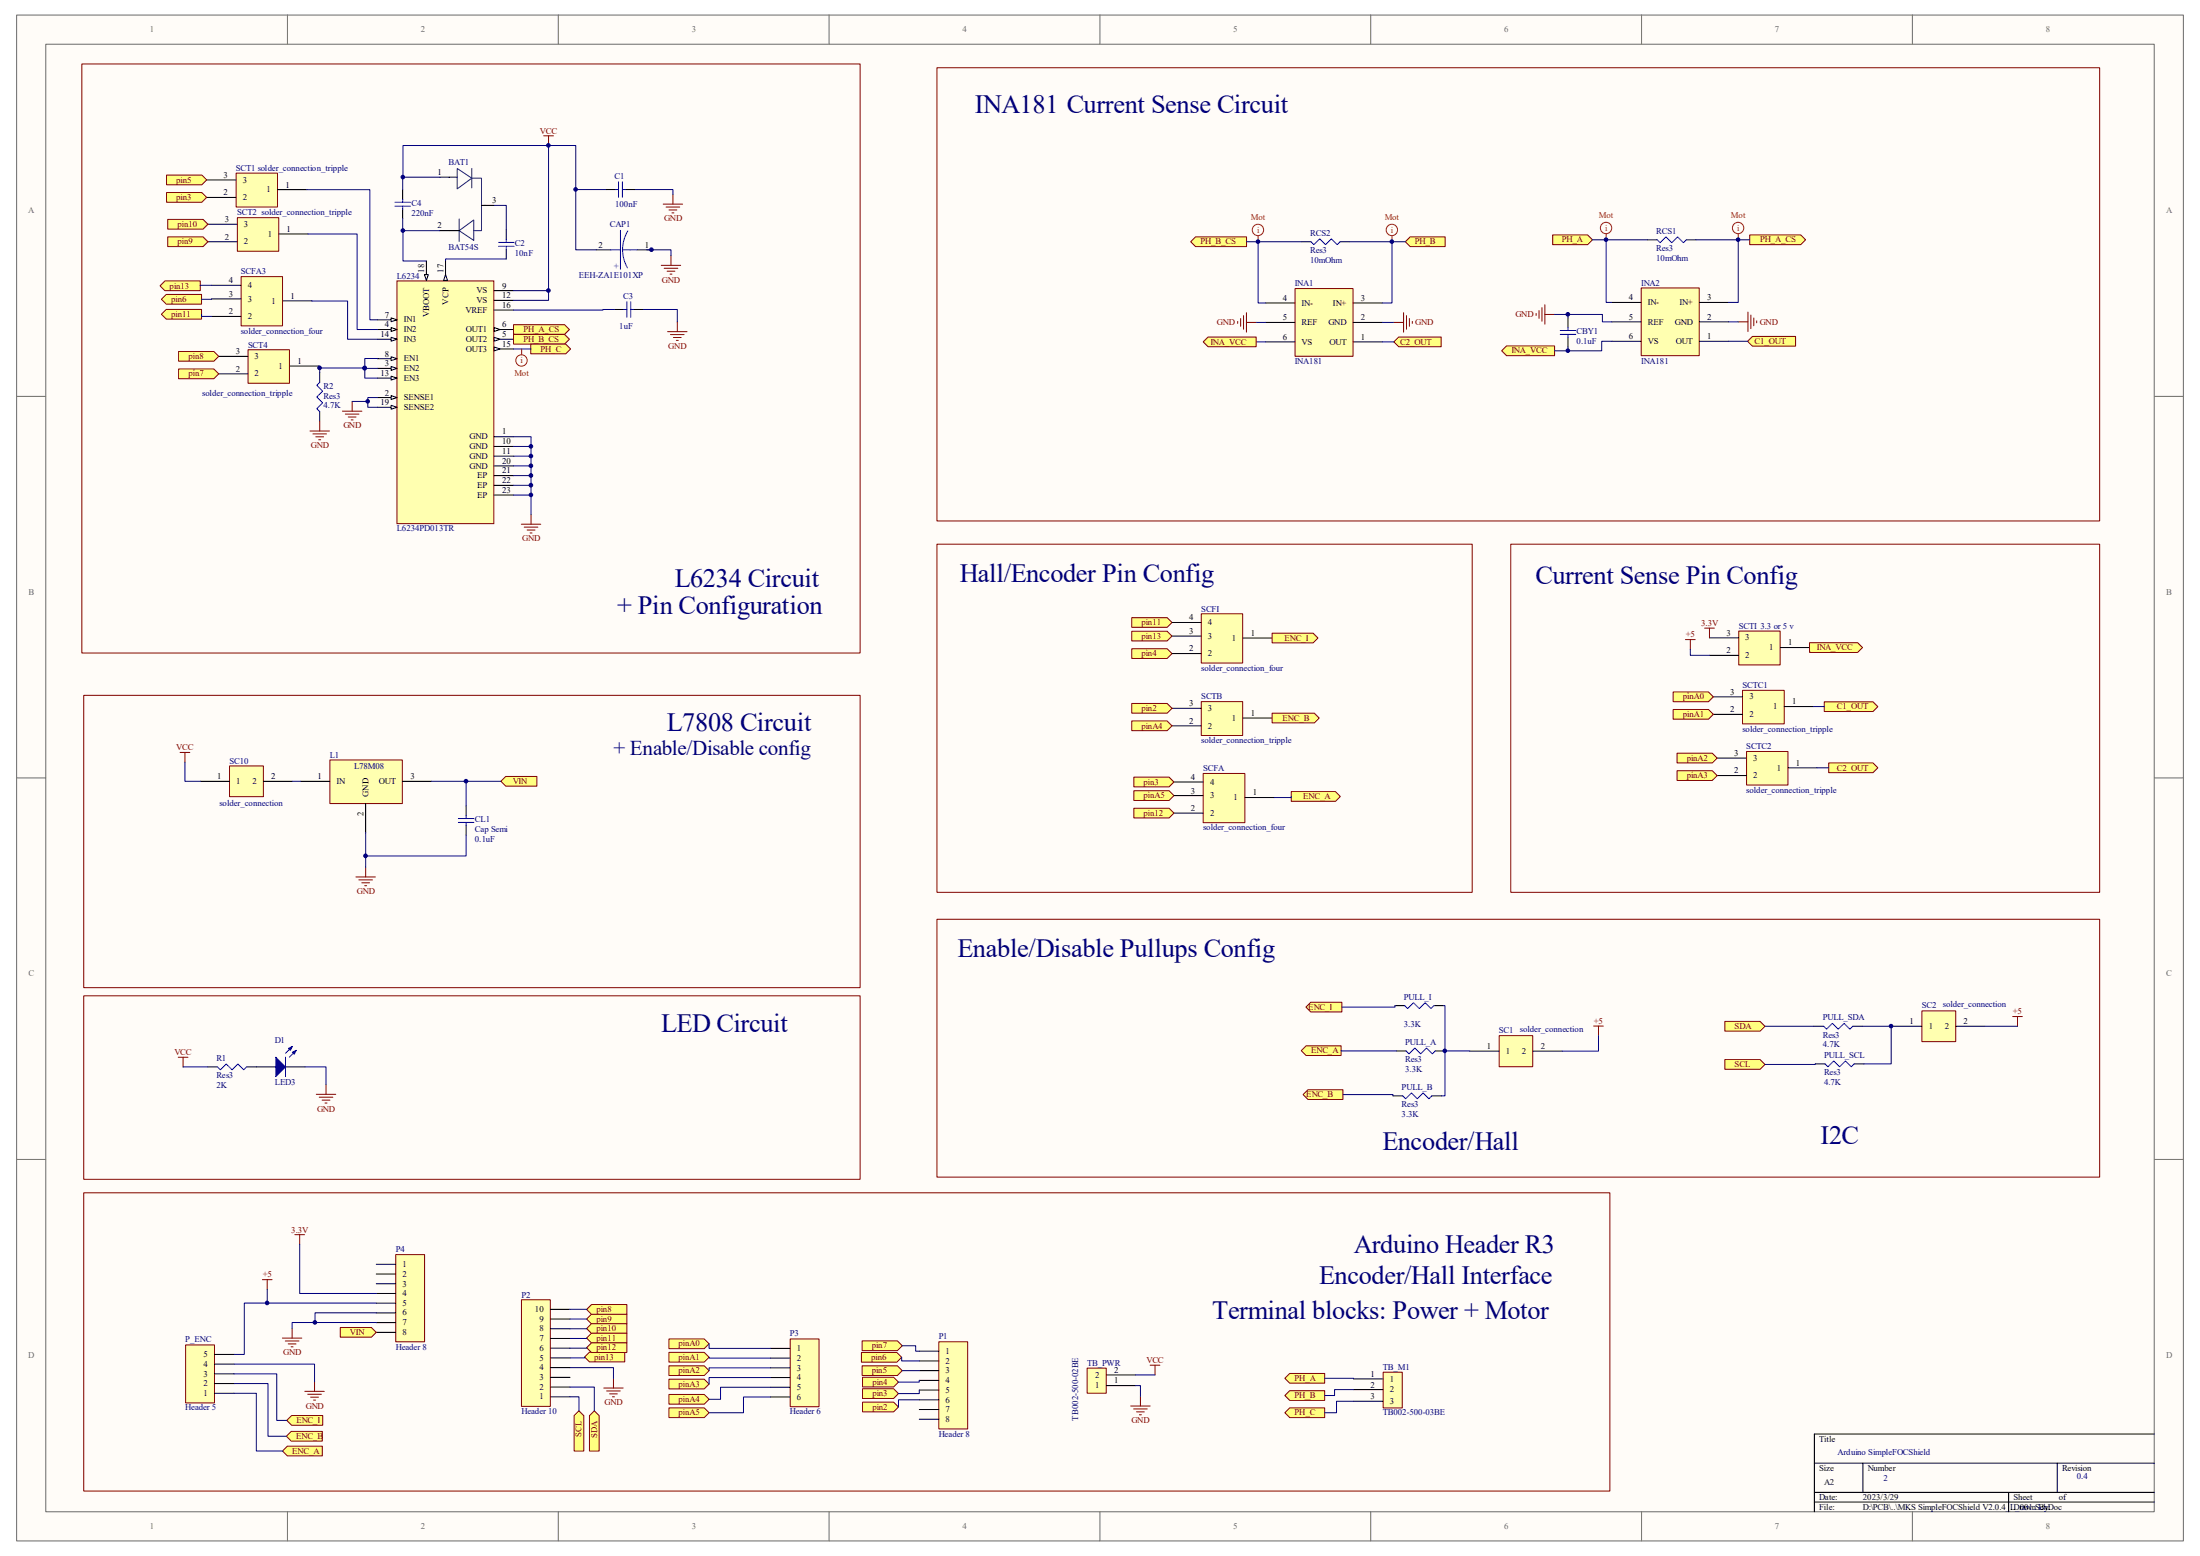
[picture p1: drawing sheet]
<svg xmlns="http://www.w3.org/2000/svg" width="297mm" height="210mm" viewBox="0 0 297 210" stroke-linecap="round" stroke-linejoin="round" font-family="sans-serif">
<path d="M2.3 2.1h292.5v205.9h-292.5z" fill="#fffcf8"/>
<path d="M2.2 2h292.6v206h-292.6z" fill="none" stroke="#696969" stroke-width=".14"/>
<path d="M6.2 6h284.6v198h-284.6z" fill="#fffcf8"/>
<g fill="none" stroke="#696969" stroke-width=".14">
<path d="M6.2 6h284.6v198h-284.6zM38.8 2v3.9M75.4 2v3.9M111.9 2v3.9M148.5 2v3.9M185.1 2v3.9M221.6 2v3.9M258.2 2v3.9M2.2 53.5h4M290.9 53.5h3.9M2.2 105h4M290.9 105h3.9"/>
<path d="M2.2 156.5h4M290.9 156.5h3.9M38.8 204v4M75.4 204v4M111.9 204v4M148.5 204v4M185.1 204v4M221.6 204v4M258.2 204v4"/>
</g>
<path d="M244.9 197.5h46M251.5 197.5v3.9M277.7 197.5v3.9M290.9 193.6h-46v10.4M244.9 201.4h46M244.9 202.7h46M271.2 201.4v2.6" fill="none" stroke="#000" stroke-width=".14"/>
<path d="M126.8 181.1h3.8v11.8h-3.8z" fill="#ffffb0"/>
<path d="M126.7 181.1h3.9v11.8h-3.9z" fill="none" stroke="#800000" stroke-width=".14"/>
<path d="M124.1 182.4h2.6M124.1 183.7h2.6M124.1 185h2.6M124.1 186.3h2.6M124.1 187.6h2.6M124.1 188.9h2.6M124.1 190.2h2.6M124.1 191.6h2.6" fill="none" stroke="#000" stroke-width=".14"/>
<path d="M106.7 180.8h3.9v9.1h-3.9z" fill="#ffffb0"/>
<path d="M46.2 55.5h2.7M46.6 55.9h1.9M47 56.3h1.1M47.4 56.7h.3M47.5 54.2v1.3M70.4 70.8h2.6M70.8 71.1h1.8M71.2 71.5h1M71.6 71.9h.2M71.7 69.4v1.4M106.7 180.7h3.9v9.2h-3.9z" fill="none" stroke="#800000" stroke-width=".14"/>
<g fill="none" stroke="#000" stroke-width=".14">
<path d="M54.4 25.6v1.3M54.4 28.2v1.3M68.3 31v1.3M68.3 33.6v1.4M80.5 33.7h2M81.8 25.6h1.3M84.4 25.6h1.3M86 33.7h2M82.9 41.8h1.3M85.5 41.8h1.4M104 182h2.6M104 183.3h2.6"/>
<path d="M104 184.6h2.6M104 185.9h2.6M104 187.2h2.6M104 188.6h2.6"/>
</g>
<g fill="none" stroke="#00f" stroke-width=".14">
<path d="M53.3 27.8h2.1M53.3 27.3h2.1M54.4 26.9v.4M54.4 27.8v.4M67.3 32.7h2.1M67.3 33.2h2.1M68.3 32.3v.4M68.3 33.2v.4M82.5 33.7h1.3M83.1 25.6h.4M83.5 24.5v2.1M83.8 31.1v5.2"/>
<path d="M84 24.5v2.1M84 25.6h.4M84.2 33.7h1.8M84.8 31.2a4.9 4.9 0 0 0-.1 5M84.2 41.8h.4M84.6 40.7v2.1M85.2 40.7v2.1M85.2 41.8h.3"/>
</g>
<path d="M146.8 184.7h2.6v3.3h-2.6z" fill="#ffffb0"/>
<path d="M146.8 184.7h2.6v3.3h-2.6z" fill="none" stroke="#800000" stroke-width=".14"/>
<path d="M149.4 187h3.9M149.4 185.6h3.9" fill="none" stroke="#000" stroke-width=".14"/>
<path d="M53.6 37.9h13.1v32.8h-13.1z" fill-rule="evenodd" fill="#ffffb0" stroke="#800000" stroke-width=".14"/>
<path d="M51 43.2h2.6" fill="none" stroke="#000" stroke-width=".14"/>
<path d="M52.8 42.9l.8 .3-.8 .2z" fill="#fffcf8" stroke="#000" stroke-width=".14"/>
<path d="M51 44.5h2.6" fill="none" stroke="#000" stroke-width=".14"/>
<path d="M52.8 44.2l.8 .3-.8 .2z" fill="#fffcf8" stroke="#000" stroke-width=".14"/>
<path d="M51 45.8h2.6" fill="none" stroke="#000" stroke-width=".14"/>
<path d="M52.8 45.5l.8 .3-.8 .3z" fill="#fffcf8" stroke="#000" stroke-width=".14"/>
<path d="M51 48.4h2.6" fill="none" stroke="#000" stroke-width=".14"/>
<path d="M52.8 48.1l.8 .3-.8 .3z" fill="#fffcf8" stroke="#000" stroke-width=".14"/>
<path d="M51 49.7h2.6" fill="none" stroke="#000" stroke-width=".14"/>
<path d="M52.8 49.5l.8 .2-.8 .3z" fill="#fffcf8" stroke="#000" stroke-width=".14"/>
<path d="M51 51h2.6" fill="none" stroke="#000" stroke-width=".14"/>
<path d="M52.8 50.8l.8 .2-.8 .3z" fill="#fffcf8" stroke="#000" stroke-width=".14"/>
<path d="M51 53.7h2.6" fill="none" stroke="#000" stroke-width=".14"/>
<path d="M52.8 53.4l.8 .3-.8 .2z" fill="#fffcf8" stroke="#000" stroke-width=".14"/>
<path d="M51 55h2.6" fill="none" stroke="#000" stroke-width=".14"/>
<path d="M52.8 54.7l.8 .3-.8 .2z" fill="#fffcf8" stroke="#000" stroke-width=".14"/>
<path d="M66.7 39.2h2.6M66.7 40.5h2.6M66.7 41.9h2.6M66.7 44.5h2.6" fill="none" stroke="#000" stroke-width=".14"/>
<path d="M66.7 44.2l.8 .3-.8 .2z" fill="#fffcf8" stroke="#000" stroke-width=".14"/>
<path d="M66.7 45.8h2.6" fill="none" stroke="#000" stroke-width=".14"/>
<path d="M66.7 45.5l.8 .3-.8 .3z" fill="#fffcf8" stroke="#000" stroke-width=".14"/>
<path d="M66.7 47.1h2.6" fill="none" stroke="#000" stroke-width=".14"/>
<path d="M66.7 46.8l.8 .3-.8 .3z" fill="#fffcf8" stroke="#000" stroke-width=".14"/>
<path d="M60.2 35.2v2.7" fill="none" stroke="#000" stroke-width=".14"/>
<path d="M60.2 37.1l.2 .8h-.5z" fill="#fffcf8" stroke="#000" stroke-width=".14"/>
<path d="M57.6 35.2v2.7M66.7 58.9h2.6M66.7 60.3h2.6M66.7 61.6h2.6M66.7 62.9h2.6M66.7 64.2h2.6M66.7 65.5h2.6M66.7 66.8h2.6" fill="none" stroke="#000" stroke-width=".14"/>
<path d="M57.3 37.1h.5l-.2 .8z" fill="#fffcf8" stroke="#000" stroke-width=".14"/>
<path d="M25.1 181.6h3.9v7.8h-3.9z" fill="#ffffb0"/>
<g fill="none" stroke="#800000" stroke-width=".14">
<path d="M89.3 35.8h2.6M89.5 27.6h2.7M89.7 36.2h1.8M89.9 27.9h1.9M90.1 36.6h1M90.3 28.3h1.1M90.5 37h.2M90.6 34.5v1.3M90.7 28.7h.3M90.8 26.2v1.4M90.1 44.8h2.6M90.5 45.2h1.9"/>
<path d="M90.9 45.6h1.1M91.3 45.9h.3M91.4 43.5v1.3M42.7 147.7h2.6M43.1 148.1h1.8M43.5 148.5h1M43.9 148.9h.2M44 146.4v1.3M39.4 179.3v1.3M25.1 181.5h3.9v7.9h-3.9zM38.1 180.6h2.6M38.5 181h1.9"/>
<path d="M38.9 181.4h1.1M39.3 181.8h.3M41.2 187.8h2.6M41.5 188.2h1.9M41.9 188.6h1.1M42.3 189h.3M42.5 186.5v1.3M152.7 189.8h2.6M153 190.2h1.9M153.4 190.6h1.1M153.8 191h.3M154 188.5v1.3"/>
<path d="M155.3 184.3h1.3M155.9 184.3v1.3"/>
</g>
<g fill="none" stroke="#000" stroke-width=".14">
<path d="M59.4 23.9h2.3M59.4 31.1h2.6M65 27.7h1.7M34.6 144h2.6M38.5 144h2.7M188.1 147.9h1.3M188.5 141.8h1.3M193.3 147.9h1.3M193.8 141.8h1.3M29 188.1h2.6M29 186.7h2.6M29 185.4h2.6"/>
<path d="M29 184.1h2.6M29 182.8h2.6"/>
</g>
<path d="M61.7 22.7l2 1.4-2 1.4v-2.6M62 31.1l2-1.4v2.7zM62 29.6v3M63.7 24.1h1.3v7h-1M63.7 22.7v2.7" fill="none" stroke="#073763" stroke-width=".14"/>
<g fill="none" stroke="#f00" stroke-width=".14">
<path d="M70.4 47.1v.8"/>
<circle cx="70.4" cy="48.7" r=".77"/>
</g>
<g fill="#00f" stroke="#00f" stroke-width=".14">
<path d="M37.2 142.7l1.3 1.3-1.3 1.3z"/>
<path d="M39.5 142l.5-.2-.3 .5z"/>
<path d="M38.9 141.5l.6-.3-.3 .6z"/>
</g>
<path d="M38.5 142.7v2.6M39.5 141.2l-1 1M40 141.8l-.9 .9M189.4 147.9l.4 .4 .8-.8 .7 .8 .8-.8 .8 .8 .4-.4M189.8 141.8l.4 .4 .8-.7 .8 .7 .8-.7 .8 .7 .4-.4" fill="none" stroke="#00f" stroke-width=".14"/>
<g fill="#ffff80" stroke="#800000" stroke-width=".14">
<path d="M38.7 193.9l.6-.7h4.2v1.3h-4.2z" fill-rule="evenodd"/>
<path d="M175.7 141.8l.6-.6h4.8v1.3h-4.8z" fill-rule="evenodd"/>
<path d="M38.8 195.2h4.7v1.3h-4.7l-.7-.7z" fill-rule="evenodd"/>
<path d="M175.9 147.7l.7-.6h4.7v1.3h-4.7z" fill-rule="evenodd"/>
</g>
<path d="M43.2 50.3v1.3M43.2 55.5v1.4" fill="none" stroke="#000" stroke-width=".14"/>
<path d="M43.2 51.6l-.4 .4 .8 .8-.8 .8 .8 .8-.8 .8 .4 .3" fill="none" stroke="#00f" stroke-width=".14"/>
<path d="M41.8 58.2h2.7M42.2 58.6h1.9M42.6 59h1.1M43 59.4h.3M43.2 56.9v1.3" fill="none" stroke="#800000" stroke-width=".14"/>
<path d="M31.9 23.4h5.6v4.5h-5.6z" fill="#ffffb0"/>
<path d="M31.9 23.4h5.6v4.5h-5.6z" fill="none" stroke="#800000" stroke-width=".14"/>
<path d="M27.9 26.6h3.9M27.9 24.3h3.9M37.5 25.6h3.9" fill="none" stroke="#000" stroke-width=".14"/>
<g fill="#ffff80" stroke="#800000" stroke-width=".14">
<path d="M38.7 191.7l.7-.6h4.2v1.3h-4.2z" fill-rule="evenodd"/>
<path d="M176.3 135.9l.7-.6h4.2v1.3h-4.2z" fill-rule="evenodd"/>
</g>
<path d="M188.3 135.7h1.3M193.6 135.7h1.3" fill="none" stroke="#000" stroke-width=".14"/>
<path d="M189.6 135.7l.4 .4 .8-.8 .8 .8 .8-.8 .8 .8 .4-.4" fill="none" stroke="#00f" stroke-width=".14"/>
<path d="M32.1 29.4h5.5v4.5h-5.5z" fill="#ffffb0"/>
<path d="M32 29.4h5.6v4.5h-5.6z" fill="none" stroke="#800000" stroke-width=".14"/>
<path d="M28.1 32.6h3.9M28.1 30.3h3.9M37.7 31.6h3.9M28 144h1.4M33.3 144h1.3" fill="none" stroke="#000" stroke-width=".14"/>
<path d="M29.4 144l.4 .4 .7-.8 .8 .8 .8-.8 .8 .8 .4-.4" fill="none" stroke="#00f" stroke-width=".14"/>
<g fill="#ffff80" stroke="#800000" stroke-width=".14">
<path d="M79.2 178l.7-.6h4.7v1.3h-4.7z" fill-rule="evenodd"/>
<path d="M79.2 179.3l.7-.6h4.7v1.3h-4.7z" fill-rule="evenodd"/>
<path d="M79.2 180.6l.7-.7h4.7v1.4h-4.7z" fill-rule="evenodd"/>
<path d="M22.6 29.6h4.8l.7 .7-.7 .6h-4.8z" fill-rule="evenodd"/>
<path d="M21.8 42.4l.6-.6h4.8v1.3h-4.8z" fill-rule="evenodd"/>
<path d="M22.5 26h4.7l.7 .6-.7 .7h-4.7z" fill-rule="evenodd"/>
<path d="M22.4 39.7h4.8v1.4h-4.8l-.6-.7z" fill-rule="evenodd"/>
<path d="M116.4 184.3h4.8l.6 .7-.6 .7h-4.8z" fill-rule="evenodd"/>
<path d="M116.3 182.5h4.8l.6 .7-.6 .7h-4.8z" fill-rule="evenodd"/>
</g>
<path d="M33.5 47.2h5.6v4.5h-5.6z" fill="#ffffb0"/>
<path d="M33.5 47.2h5.6v4.5h-5.6z" fill="none" stroke="#800000" stroke-width=".14"/>
<path d="M29.5 50.5h4M29.5 48.1h4M39.1 49.4h3.9" fill="none" stroke="#000" stroke-width=".14"/>
<g fill="#ffff80" stroke="#800000" stroke-width=".14">
<path d="M24.1 49.8h4.8l.6 .7-.6 .6h-4.8z" fill-rule="evenodd"/>
<path d="M116.4 181h4.8l.6 .6-.6 .7h-4.8z" fill-rule="evenodd"/>
</g>
<path d="M215.1 138.5h1.4M215.8 138.5v1.3M35.4 172.7h1.3M36.1 172.7v1.3M81.5 187.3h2.6M81.9 187.7h1.8M82.3 188.1h1M82.7 188.5h.2M82.8 186v1.3" fill="none" stroke="#800000" stroke-width=".14"/>
<path d="M162.2 94.7h5.6v4.6h-5.6z" fill="#ffffb0"/>
<path d="M162.2 94.7h5.6v4.6h-5.6z" fill="none" stroke="#800000" stroke-width=".14"/>
<path d="M158.2 98h4M158.2 95.6h4M167.8 96.9h3.9" fill="none" stroke="#000" stroke-width=".14"/>
<g fill="#ffff80" stroke="#800000" stroke-width=".14">
<path d="M116.4 187.4h4.2l.7 .7-.7 .7h-4.2z" fill-rule="evenodd"/>
<path d="M116.4 189.2h4.2l.7 .7-.7 .7h-4.2z" fill-rule="evenodd"/>
<path d="M116.4 185.9h4.2l.7 .6-.7 .7h-4.2z" fill-rule="evenodd"/>
<path d="M90.3 180.7h4.8l.6 .7-.6 .6h-4.8z" fill-rule="evenodd"/>
<path d="M90.3 182.5h4.8l.6 .7-.6 .6h-4.8z" fill-rule="evenodd"/>
<path d="M90.3 184.3h4.8l.6 .7-.6 .7h-4.8z" fill-rule="evenodd"/>
<path d="M90.3 186.2h4.8l.6 .6-.6 .7h-4.8z" fill-rule="evenodd"/>
<path d="M174.3 106.8h6l.6 .7-.6 .7h-6z" fill-rule="evenodd"/>
</g>
<path d="M162.5 104.4h5.6v6.6h-5.6z" fill="#ffffb0"/>
<path d="M73.4 18.3h1.3M74.1 18.3v1.3M162.4 104.4h5.7v6.6h-5.7zM24.1 142.7h1.3M24.7 142.7v1.3" fill="none" stroke="#800000" stroke-width=".14"/>
<path d="M158.5 109.7h3.9M158.5 107.4h3.9M158.5 105.5h3.9M168.1 107.6h3.9" fill="none" stroke="#000" stroke-width=".14"/>
<path d="M32.6 37.4h5.5v6.6h-5.5z" fill="#ffffb0"/>
<path d="M32.6 37.3h5.5v6.7h-5.5z" fill="none" stroke="#800000" stroke-width=".14"/>
<path d="M28.6 38.5h3.9M28.6 42.7h3.9M28.6 40.3h3.9M38.2 40.6h3.9" fill="none" stroke="#000" stroke-width=".14"/>
<g fill="#ffff80" stroke="#800000" stroke-width=".14">
<path d="M21.6 38.6l.7-.7h4.7v1.3h-4.7z" fill-rule="evenodd"/>
<path d="M78.9 183.2l.7-.7h4.7v1.3h-4.7z" fill-rule="evenodd"/>
</g>
<path d="M70.4 175.5h3.9v14.3h-3.9z" fill="#ffffb0"/>
<path d="M271.7 137.2h1.3M272.4 137.2v1.3M70.4 175.4h3.9v14.4h-3.9z" fill="none" stroke="#800000" stroke-width=".14"/>
<g fill="none" stroke="#000" stroke-width=".14">
<path d="M244.9 138.5h1.3M250.1 138.5h1.3M245.1 143.6h1.3M250.3 143.6h1.3M74.3 179.3h2.7M74.3 178h2.7M74.3 176.7h2.7M74.3 188.5h2.7M74.3 187.2h2.7M74.3 185.9h2.7M74.3 184.6h2.7M74.3 183.3h2.7"/>
<path d="M74.3 182h2.7M74.3 180.7h2.7"/>
</g>
<path d="M246.2 138.5l.4 .4 .8-.8 .8 .8 .8-.8 .7 .8 .4-.4M246.4 143.6l.4 .4 .8-.8 .8 .8 .7-.8 .8 .8 .4-.4" fill="none" stroke="#00f" stroke-width=".14"/>
<g fill="#ffff80" stroke="#800000" stroke-width=".14">
<path d="M79.6 191.1l.6-.7 .7 .7v4.7h-1.3z" fill-rule="evenodd"/>
<path d="M77.5 191.1l.7-.7 .6 .7v4.7h-1.3z" fill-rule="evenodd"/>
<path d="M232.9 137.9h4.7l.7 .6-.7 .7h-4.7z" fill-rule="evenodd"/>
<path d="M232.9 143h4.7l.7 .7-.7 .6h-4.7z" fill-rule="evenodd"/>
</g>
<path d="M53.5 169.4h3.8v11.7h-3.8z" fill="#ffffb0"/>
<path d="M53.4 169.3h3.9v11.8h-3.9z" fill="none" stroke="#800000" stroke-width=".14"/>
<path d="M50.8 170.6h2.6M50.8 172h2.6M50.8 173.3h2.6M50.8 174.6h2.6M50.8 175.9h2.6M50.8 177.2h2.6M50.8 178.5h2.6M50.8 179.8h2.6" fill="none" stroke="#000" stroke-width=".14"/>
<path d="M186.8 185.3h2.5v4.7h-2.5z" fill="#ffffb0"/>
<path d="M186.7 185.2h2.6v4.8h-2.6z" fill="none" stroke="#800000" stroke-width=".14"/>
<path d="M182.8 186.1h3.9M182.8 187.6h3.9M182.8 189.1h3.9" fill="none" stroke="#000" stroke-width=".14"/>
<g fill="#ffff80" stroke="#800000" stroke-width=".14">
<path d="M173.5 186l.6-.6h4.7v1.3h-4.7z" fill-rule="evenodd"/>
<path d="M174.1 187.7h4.7v1.3h-4.7l-.6-.6z" fill-rule="evenodd"/>
<path d="M173.5 190.7l.6-.7h4.7v1.3h-4.7z" fill-rule="evenodd"/>
</g>
<path d="M235.3 93.2h5.6v4.5h-5.6z" fill="#ffffb0"/>
<path d="M235.2 93.2h5.7v4.5h-5.7z" fill="none" stroke="#800000" stroke-width=".14"/>
<path d="M231.3 96.4h3.9M231.3 94.1h3.9M240.9 95.4h3.9" fill="none" stroke="#000" stroke-width=".14"/>
<path d="M235.8 101.5h5.6v4.5h-5.6z" fill="#ffffb0"/>
<path d="M235.8 101.4h5.6v4.6h-5.6z" fill="none" stroke="#800000" stroke-width=".14"/>
<path d="M231.8 104.7h4M231.8 102.3h4M241.4 103.6h3.9" fill="none" stroke="#000" stroke-width=".14"/>
<g fill="#ffff80" stroke="#800000" stroke-width=".14">
<path d="M225.9 93.4h4.8l.6 .7-.6 .6h-4.8z" fill-rule="evenodd"/>
<path d="M225.9 95.8h4.8l.6 .6-.6 .7h-4.8z" fill-rule="evenodd"/>
<path d="M246.3 94.7h6.6l.6 .7-.6 .6h-6.6z" fill-rule="evenodd"/>
<path d="M226.4 101.7h4.8l.6 .6-.6 .7h-4.8z" fill-rule="evenodd"/>
<path d="M226.4 104h4.8l.6 .7-.6 .6h-4.8z" fill-rule="evenodd"/>
<path d="M246.9 103h6l.6 .6-.6 .7h-6z" fill-rule="evenodd"/>
</g>
<path d="M162.2 82.9h5.6v6.6h-5.6z" fill="#ffffb0"/>
<path d="M162.2 82.8h5.6v6.7h-5.6z" fill="none" stroke="#800000" stroke-width=".14"/>
<path d="M158.2 88.2h4M158.2 85.9h4M158.2 84h4M167.8 86.1h3.9" fill="none" stroke="#000" stroke-width=".14"/>
<g fill="#ffff80" stroke="#800000" stroke-width=".14">
<path d="M90.3 188.2h4.8l.6 .7-.6 .6h-4.8z" fill-rule="evenodd"/>
<path d="M90.3 190h4.8l.6 .7-.6 .6h-4.8z" fill-rule="evenodd"/>
<path d="M79.2 181.9l.7-.7h4.7v1.4h-4.7z" fill-rule="evenodd"/>
<path d="M153.1 104.9h4.7l.7 .6-.7 .7h-4.7z" fill-rule="evenodd"/>
<path d="M171.7 85.5h5.6l.6 .6-.6 .7h-5.6z" fill-rule="evenodd"/>
<path d="M171.7 96.3h5.7l.7 .6-.7 .7h-5.7z" fill-rule="evenodd"/>
</g>
<path d="M39.8 166.6h1.3M40.5 166.6v1.4" fill="none" stroke="#800000" stroke-width=".14"/>
<g fill="#ffff80" stroke="#800000" stroke-width=".14">
<path d="M69.3 43.8h6.9l.7 .7-.7 .6h-6.9z" fill-rule="evenodd"/>
<path d="M69.3 45.1h6.9l.7 .7-.7 .6h-6.9z" fill-rule="evenodd"/>
<path d="M79.2 176.7l.7-.6h4.7v1.3h-4.7z" fill-rule="evenodd"/>
<path d="M24.1 47.4h4.8l.6 .7-.6 .7h-4.8z" fill-rule="evenodd"/>
<path d="M71.7 46.4h4.7l.6 .7-.6 .7h-4.7z" fill-rule="evenodd"/>
<path d="M22.6 32h4.8l.7 .6-.7 .7h-4.8z" fill-rule="evenodd"/>
<path d="M22.5 23.6h4.7l.7 .7-.7 .6h-4.7z" fill-rule="evenodd"/>
<path d="M152.8 94.9h4.8l.6 .7-.6 .7h-4.8z" fill-rule="evenodd"/>
<path d="M152.8 97.3h4.8l.6 .7-.6 .6h-4.8z" fill-rule="evenodd"/>
<path d="M152.8 87.6h4.8l.6 .6-.6 .7h-4.8z" fill-rule="evenodd"/>
<path d="M153.1 109.1h4.7l.7 .6-.7 .7h-4.7z" fill-rule="evenodd"/>
<path d="M153.1 106.7h4.7l.7 .7-.7 .6h-4.7z" fill-rule="evenodd"/>
<path d="M152.8 85.2h4.8l.6 .7-.6 .6h-4.8z" fill-rule="evenodd"/>
<path d="M152.8 83.4h4.8l.6 .6-.6 .7h-4.8z" fill-rule="evenodd"/>
</g>
<path d="M44.6 102.6h9.7v5.9h-9.7z" fill="#ffffb0"/>
<path d="M24.3 101.6h1.3M25 101.6v1.3M44.5 102.6h9.8v5.9h-9.8zM48.1 118.4h2.6M48.4 118.8h1.9M48.8 119.2h1.1M49.2 119.5h.3M49.4 117.1v1.3" fill="none" stroke="#800000" stroke-width=".14"/>
<path d="M40.6 105.5h3.9M49.4 108.5v3.9M54.4 105.5h3.9" fill="none" stroke="#000" stroke-width=".14"/>
<path d="M31 103.4h4.6v4.1h-4.6z" fill="#ffffb0"/>
<path d="M31 103.4h4.6v4.1h-4.6z" fill="none" stroke="#800000" stroke-width=".14"/>
<path d="M27 105.5h4M35.6 105.5h3.9" fill="none" stroke="#000" stroke-width=".14"/>
<path d="M234.8 85.2h5.5v4.5h-5.5z" fill="#ffffb0"/>
<path d="M227.5 86.3h1.4M228.2 86.3v1.3M230.1 84.8h1.3M230.8 84.8v1.3M234.7 85.2h5.6v4.5h-5.6z" fill="none" stroke="#800000" stroke-width=".14"/>
<path d="M230.8 88.5h3.9M230.8 86.1h3.9M240.4 87.4h3.9" fill="none" stroke="#000" stroke-width=".14"/>
<g fill="#ffff80" stroke="#800000" stroke-width=".14">
<path d="M244.3 86.7h6.5l.6 .7-.6 .7h-6.5z" fill-rule="evenodd"/>
<path d="M45.9 179.2h4.2l.7 .6-.7 .7h-4.2z" fill-rule="evenodd"/>
</g>
<path d="M62.9 108.8v1.3M62.9 111.4v1.3" fill="none" stroke="#000" stroke-width=".14"/>
<path d="M61.9 111h2.1M61.9 110.5h2.1M62.9 110.1v.4M62.9 111v.4" fill="none" stroke="#00f" stroke-width=".14"/>
<path d="M68.3 104.8h4.2v1.3h-4.2l-.7-.6z" fill-rule="evenodd" fill="#ffff80" stroke="#800000" stroke-width=".14"/>
<path d="M202.4 139.8h4.5v4.2h-4.5z" fill="#ffffb0"/>
<path d="M202.4 139.8h4.5v4.2h-4.5z" fill="none" stroke="#800000" stroke-width=".14"/>
<path d="M198.4 141.9h4M207 141.9h3.9" fill="none" stroke="#000" stroke-width=".14"/>
<path d="M259.5 136.5h4.5v4.1h-4.5z" fill="#ffffb0"/>
<path d="M11 8.6h105.1v79.5h-105.1zM126.5 9.1h157v61.2h-157zM126.5 73.4h72.3v47h-72.3zM204 73.4h79.5v47h-79.5zM11.3 93.9h104.8v39.4h-104.8zM11.3 134.4h104.8v24.8h-104.8zM126.5 124.1h157v34.8h-157zM259.5 136.4h4.5v4.2h-4.5zM11.3 161h206v40.3h-206z" fill="none" stroke="#800000" stroke-width=".14"/>
<path d="M255.5 138.5h4M264 138.5h4" fill="none" stroke="#000" stroke-width=".14"/>
<g fill="none" stroke="#000080" stroke-width=".14">
<path d="M74.1 19.6h-19.7v6M28.6 38.5l-1.6 .1M41.4 25.6h8.5v17.6h1.1M41.6 31.6h6.6v12.9h2.8M54.4 29.5v5.7h3.2M54.4 31.1h5M54.4 23.9h5M66.7 27.7h1.6v3.3M68.3 35h-8.1v.2M74.1 39.2v1.3h-4.8M77.7 25.6h4.1M80.5 33.7h-2.8v-14.1h-3.6v19.6h-4.8"/>
<path d="M85.7 25.6h5.1v.6M87.3 33.7h3.3v.8M27.2 42.4v.3h1.4M28.6 40.3l-1.4 .1M42.1 40.6h4.8v5.2h4.1M43 49.4h.2v.9M43.2 49.7h6M47.5 54.2h2.2M49.2 49.7v1.3h1.8M51 48.4h-1.8v1.3h1.8M51 53.7h-1.3v1.3h1.3M69.3 58.9h2.4v1.4h-2.4"/>
<path d="M69.3 47.1h2.4M82.9 41.8h-1.5v.1h-12.1M86.9 41.8h4.5v1.7M69.3 66.8h2.4M71.7 64.2v1.3h-2.4M71.7 62.9v1.3h-2.4M71.7 61.6v1.3h-2.4M71.7 60.3v1.3h-2.4M71.7 65.5v3.9M228.2 87.6v.9h2.6M244.8 95.4h1.5M25 102.9v2.6h2"/>
<path d="M39.5 105.5h1.1M49.4 112.4v3.1M58.3 105.5h9.3M62.9 112.7v2.8h-13.5v1.6M62.9 105.5v3.3M174.3 107.5v.1h-2.3M245.3 103.6h1.6M188.3 135.7v.2h-7.1M194.9 135.7h.2v6.1M215.8 139.8v2.1h-4.9M238.3 138.5h6.6M251.4 138.5h3.9"/>
<path d="M255.5 138.5h-.2v5.1h-3.7M268 138.5h4.4M28 144h-3.3M41.2 144h2.8v2.4M181.1 141.8h7.4M181.3 147.7h6.8v.2M195.1 141.8v6.1h-.5M195.1 141.8l3.3 .1M245.1 143.6v.1h-6.8M36.1 174v1.9h14.7M36.1 175.9h-3.1v6.9h-1.4M40.5 168v6.6h10.3"/>
<path d="M50.8 177.2h-8.3v1.3M50.8 178.5h-11.4v.8M77 178h2.2M77 176.7h2.2M79.2 179.3h-2.2M31.6 184.1h10.9v2.4M31.6 188.1h3v7.7h3.5M31.6 186.7h4.6v7.2h2.5M31.6 185.4h5.8v6.3h1.3M77 184.6h5.8v1.4M77 187.2h3.2v3.2M77 188.5h1.2v1.9"/>
<path d="M78.9 183.2v.1h-1.9M79.2 180.6l-2.2 .1M79.2 181.9l-2.2 .1M95.7 181.4v.6h8.3M95.7 183.2v.1h8.3M104 184.6h-8.3v.4M104 185.9h-8.3v.9M104 187.2h-6.7v1.7h-1.6M104 188.6h-3.6v2.1h-4.7M121.7 183.2v.5h2.4M121.8 185h2.3M121.8 181.6h1.8v.8h.5"/>
<path d="M124.1 187.6v.5h-2.8M124.1 186.3v.2h-2.8M124.1 188.9h-2.8v1M153.3 187h.7v1.5M153.3 185.6h2.6M178.8 186h4v.1M182.8 187.6h-2.6v.8h-1.4M182.8 189.1h-2.4v1.6h-1.6"/>
</g>
<path d="M174.9 39h7.8v9.1h-7.8z" fill="#ffffb0"/>
<path d="M174.8 38.9h7.9v9.2h-7.9z" fill="none" stroke="#800000" stroke-width=".14"/>
<path d="M170.9 46.1h3.9M170.9 43.5h3.9M170.9 40.9h3.9M182.7 46.1h3.9M182.7 43.5h3.9M182.7 40.9h3.9" fill="none" stroke="#000" stroke-width=".14"/>
<path d="M221.6 38.9h7.8v9.1h-7.8z" fill="#ffffb0"/>
<path d="M221.6 38.9h7.8v9.1h-7.8z" fill="none" stroke="#800000" stroke-width=".14"/>
<path d="M222.4 32.4h1.3M227.7 32.4h1.3M217.6 46.1h4M217.6 43.4h4M217.6 40.8h4M229.4 46.1h4M229.4 43.4h4M229.4 40.8h4" fill="none" stroke="#000" stroke-width=".14"/>
<path d="M223.7 32.4l.4 .4 .8-.8 .8 .8 .8-.8 .8 .8 .4-.4" fill="none" stroke="#00f" stroke-width=".14"/>
<path d="M222.4 32.4h-5.6v8.4h.8M229 32.4h5.7v8.4h-1.3" fill="none" stroke="#000080" stroke-width=".14"/>
<path d="M209.6 31.7h4.7l.7 .7-.7 .6h-4.7z" fill-rule="evenodd" fill="#ffff80" stroke="#800000" stroke-width=".14"/>
<path d="M215 32.4h1.8" fill="none" stroke="#000080" stroke-width=".14"/>
<g fill="none" stroke="#f00" stroke-width=".14">
<path d="M216.8 31.6v.8M234.7 31.6v.8"/>
<circle cx="216.8" cy="30.8" r=".77"/>
<circle cx="234.7" cy="30.8" r=".77"/>
</g>
<path d="M236.2 31.7h6.9l.7 .7-.7 .6h-6.9z" fill-rule="evenodd" fill="#ffff80" stroke="#800000" stroke-width=".14"/>
<path d="M234.7 32.4h1.5" fill="none" stroke="#000080" stroke-width=".14"/>
<path d="M236.6 45.4h5.8v1.3h-5.8l-.7-.6z" fill-rule="evenodd" fill="#ffff80" stroke="#800000" stroke-width=".14"/>
<path d="M233.4 46.1h2.5" fill="none" stroke="#000080" stroke-width=".14"/>
<path d="M207.4 42.3v.3M207.8 41.9v1.1M208.2 41.5v1.9M208.6 41.1v2.7M208.6 42.4h1.3M234.7 43.4h1.3M236 42.1v2.7M236.4 42.5v1.9M236.8 42.9v1.1M237.2 43.3v.3" fill="none" stroke="#800000" stroke-width=".14"/>
<path d="M203.4 46.7h6.5v1.3h-6.5l-.7-.7z" fill-rule="evenodd" fill="#ffff80" stroke="#800000" stroke-width=".14"/>
<path d="M175.7 32.6h-5.9v8.3h1.1M182.2 32.6h5.7v8.3h-1.3M233.4 43.4h1.3" fill="none" stroke="#000080" stroke-width=".14"/>
<path d="M175.7 32.6h1.3M180.9 32.6h1.3" fill="none" stroke="#000" stroke-width=".14"/>
<path d="M177 32.6l.4 .4 .8-.8 .8 .8 .7-.8 .8 .8 .4-.4" fill="none" stroke="#00f" stroke-width=".14"/>
<g fill="none" stroke="#f00" stroke-width=".14">
<path d="M169.8 31.8v.8M187.9 31.8v.8"/>
<circle cx="169.8" cy="31" r=".77"/>
<circle cx="187.9" cy="31" r=".77"/>
</g>
<path d="M188.2 46.1l.6-.6h5.8v1.3h-5.8z" fill-rule="evenodd" fill="#ffff80" stroke="#800000" stroke-width=".14"/>
<path d="M169.6 43.5h1.3M169.6 46.1h1.3M186.6 43.5h1.6M186.6 46.1h1.6" fill="none" stroke="#000080" stroke-width=".14"/>
<path d="M167.1 43.4v.3M167.5 43v1M167.9 42.6v1.8M168.3 43.5h1.3M168.3 42.2v2.6M188.2 43.5h1.3M189.5 42.2v2.6M189.9 42.6v1.8M190.3 43v1M190.7 43.4v.3" fill="none" stroke="#800000" stroke-width=".14"/>
<g fill="#ffff80" stroke="#800000" stroke-width=".14">
<path d="M163.1 45.5h6.5v1.3h-6.5l-.7-.7z" fill-rule="evenodd"/>
<path d="M190.4 32h4.7v1.3h-4.7l-.7-.7z" fill-rule="evenodd"/>
<path d="M160.7 32.6l.7-.6h6.9v1.3h-6.9z" fill-rule="evenodd"/>
</g>
<path d="M168.3 32.6h1.5M187.9 32.6h1.8M209.9 47.3h1.8M209.9 42.4h1.8M211.7 42.9v-.5h4.6v1h1.3M217.6 46.1h-1.4v1.2h-4.5v-.5" fill="none" stroke="#000080" stroke-width=".14"/>
<path d="M211.7 42.9v1.3M211.7 45.5v1.3" fill="none" stroke="#000" stroke-width=".14"/>
<path d="M210.6 45.1h2.1M210.6 44.6h2.1M211.7 44.2v.4M211.7 45.1v.4" fill="none" stroke="#00f" stroke-width=".14"/>
<g fill="#000080" stroke="#000080" stroke-width=".14">
<circle cx="36.1" cy="175.9" r=".24"/>
<circle cx="42.5" cy="178.5" r=".24"/>
<circle cx="43.1" cy="49.7" r=".24"/>
<circle cx="49.2" cy="49.7" r=".24"/>
<circle cx="49.3" cy="115.5" r=".24"/>
<circle cx="49.6" cy="54.2" r=".24"/>
<circle cx="54.4" cy="31.1" r=".24"/>
<circle cx="54.4" cy="23.9" r=".24"/>
<circle cx="62.9" cy="105.4" r=".24"/>
<circle cx="71.7" cy="66.8" r=".24"/>
<circle cx="71.7" cy="65.5" r=".24"/>
<circle cx="71.7" cy="64.2" r=".24"/>
<circle cx="71.7" cy="62.9" r=".24"/>
<circle cx="71.7" cy="61.6" r=".24"/>
<circle cx="71.7" cy="60.2" r=".24"/>
<circle cx="74" cy="39.2" r=".24"/>
<circle cx="74" cy="19.6" r=".24"/>
<circle cx="77.7" cy="25.6" r=".24"/>
<circle cx="87.9" cy="33.7" r=".24"/>
<circle cx="169.8" cy="32.6" r=".24"/>
<circle cx="187.9" cy="32.6" r=".24"/>
<circle cx="195.1" cy="141.8" r=".24"/>
<circle cx="211.7" cy="47.3" r=".24"/>
<circle cx="211.7" cy="42.4" r=".24"/>
<circle cx="216.8" cy="32.3" r=".24"/>
<circle cx="234.7" cy="32.3" r=".24"/>
<circle cx="255.3" cy="138.5" r=".24"/>
</g>
<g font-size="3.6" fill="#000080">
<text x="131.6" y="15.2">INA181 Current Sense Circuit</text>
<text x="83.3" y="82.9">+ Pin Configuration</text>
<text x="91.1" y="79.3">L6234 Circuit</text>
<text x="129.6" y="78.5">Hall/Encoder Pin Config</text>
<text x="207.3" y="78.8">Current Sense Pin Config</text>
<text x="90" y="98.7">L7808 Circuit</text>
<text x="129.3" y="129.2">Enable/Disable Pullups Config</text>
<text x="89.3" y="139.2">LED Circuit</text>
<text x="186.6" y="155.2">Encoder/Hall</text>
<text x="245.8" y="154.4">I2C</text>
<text x="178.1" y="173.3">Encoder/Hall Interface</text>
<text x="182.8" y="169.2">Arduino Header R3</text>
<text x="163.7" y="178">Terminal blocks: Power + Motor</text>
</g>
<text font-size="2.8" fill="#000080" x="82.8" y="101.9">+ Enable/Disable config</text>
<g font-size="1.2" fill="#696969">
<text x="20.2" y="4.3">1</text>
<text x="56.8" y="4.3">2</text>
<text x="93.4" y="4.3">3</text>
<text x="129.9" y="4.3">4</text>
<text x="166.5" y="4.3">5</text>
<text x="203.1" y="4.3">6</text>
<text x="239.6" y="4.3">7</text>
<text x="276.2" y="4.3">8</text>
<text x="3.8" y="28.8">A</text>
<text x="292.4" y="28.8">A</text>
<text x="3.9" y="80.3">B</text>
<text x="292.4" y="80.3">B</text>
<text x="3.9" y="131.7">C</text>
<text x="292.4" y="131.7">C</text>
<text x="3.8" y="183.3">D</text>
<text x="292.4" y="183.3">D</text>
<text x="20.2" y="206.4">1</text>
<text x="56.8" y="206.4">2</text>
<text x="93.4" y="206.4">3</text>
<text x="129.9" y="206.4">4</text>
<text x="166.5" y="206.4">5</text>
<text x="203.1" y="206.4">6</text>
<text x="239.6" y="206.4">7</text>
<text x="276.2" y="206.4">8</text>
</g>
<g font-size="1.2" fill="#000080">
<text x="31.8" y="23.1">SCT1 solder_connection_tripple</text>
<text x="60.5" y="22.3">BAT1</text>
<text x="32" y="29">SCT2 solder_connection_tripple</text>
<text x="55.5" y="29.1">220nF</text>
<text x="55.5" y="27.8">C4</text>
<text x="83" y="24.1">C1</text>
<text x="83.1" y="27.9">100nF</text>
<text x="60.5" y="33.7">BAT54S</text>
<text x="69.5" y="34.5">10nF</text>
<text x="69.5" y="33.2">C2</text>
<text x="82.3" y="30.6">CAP1</text>
<text x="83.5" y="35.4" transform="rotate(-180 83.5 35.4)">+</text>
<text x="176.9" y="35.5">10mOhm</text>
<text x="176.9" y="31.8">RCS2</text>
<text x="176.9" y="34.2">Res3</text>
<text x="223.6" y="35.2">10mOhm</text>
<text x="223.6" y="31.5">RCS1</text>
<text x="223.6" y="33.9">Res3</text>
<text x="32.5" y="37">SCFA3</text>
<text x="53.6" y="37.6">L6234</text>
<text x="78.1" y="37.5">EEH-ZA1E101XP</text>
<text x="84.1" y="40.3">C3</text>
<text x="174.8" y="38.7">INA1</text>
<text x="221.6" y="38.6">INA2</text>
<text x="32.5" y="45">solder_connection_four</text>
<text x="33.5" y="46.9">SCT4</text>
<text x="83.6" y="44.4">1uF</text>
<text x="212.9" y="46.4">0.1uF</text>
<text x="212.9" y="45.1">CBY1</text>
<text x="27.3" y="53.5">solder_connection_tripple</text>
<text x="43.7" y="52.5">R2</text>
<text x="43.7" y="53.8">Res3</text>
<text x="174.8" y="49.1">INA181</text>
<text x="221.6" y="49.1">INA181</text>
<text x="43.7" y="55.1">4.7K</text>
<text x="53.6" y="71.7">L6234PD013TR</text>
<text x="162.2" y="82.5">SCFI</text>
<text x="234.7" y="84.9">SCTI 3.3 or 5 v</text>
<text x="162.2" y="94.4">SCTB</text>
<text x="162.2" y="90.6">solder_connection_four</text>
<text x="235.2" y="92.8">SCTC1</text>
<text x="162.2" y="100.3">solder_connection_tripple</text>
<text x="235.2" y="98.8">solder_connection_tripple</text>
<text x="235.8" y="101.1">SCTC2</text>
<text x="31" y="103.1">SC10</text>
<text x="44.5" y="102.3">L1</text>
<text x="47.8" y="103.8">L78M08</text>
<text x="162.4" y="104.1">SCFA</text>
<text x="235.8" y="107">solder_connection_tripple</text>
<text x="29.6" y="108.8">solder_connection</text>
<text x="64.1" y="113.6">0.1uF</text>
<text x="64.1" y="111">CL1</text>
<text x="64.1" y="112.3">Cap Semi</text>
<text x="162.4" y="112.1">solder_connection_four</text>
<text x="189.5" y="134.9">PULL_I</text>
<text x="246.1" y="137.7">PULL_SDA</text>
<text x="259.5" y="136.1">SC2</text>
<text x="262.3" y="135.9">solder_connection</text>
<text x="29.2" y="143.2">R1</text>
<text x="37.1" y="140.8">D1</text>
<text x="189.5" y="138.6">3.3K</text>
<text x="189.7" y="141">PULL_A</text>
<text x="189.7" y="143.4">Res3</text>
<text x="202.4" y="139.5">SC1</text>
<text x="205.2" y="139.2">solder_connection</text>
<text x="246.1" y="141.4">4.7K</text>
<text x="246.1" y="140">Res3</text>
<text x="246.3" y="142.8">PULL_SCL</text>
<text x="29.2" y="146.9">2K</text>
<text x="29.2" y="145.5">Res3</text>
<text x="37.1" y="146.5">LED3</text>
<text x="189.2" y="147.1">PULL_B</text>
<text x="189.2" y="149.4">Res3</text>
<text x="189.7" y="144.7">3.3K</text>
<text x="246.3" y="146.4">4.7K</text>
<text x="246.3" y="145.1">Res3</text>
<text x="189.2" y="150.7">3.3K</text>
<text x="53.4" y="169">P4</text>
<text x="70.4" y="175.1">P2</text>
<text x="25" y="181.2">P_ENC</text>
<text x="53.4" y="182.2">Header 8</text>
<text x="106.6" y="180.4">P3</text>
<text x="126.7" y="180.8">P1</text>
<text x="146.8" y="184.4">TB_PWR</text>
<text x="186.7" y="184.9">TB_M1</text>
<text x="25" y="190.4">Header 5</text>
<text x="70.4" y="190.8">Header 10</text>
<text x="106.6" y="190.9">Header 6</text>
<text x="145.5" y="191.7" transform="rotate(-90 145.5 191.7)">TB002-500-02BE</text>
<text x="186.7" y="191.1">TB002-500-03BE</text>
<text x="126.7" y="193.9">Header 8</text>
<text x="248.1" y="196.3">Arduino SimpleFOCShield</text>
<text x="254.3" y="199.9">2</text>
<text x="280.4" y="199.7">0.4</text>
</g>
<g font-size="1.2">
<text x="59.1" y="23.6">1</text>
<text x="30.2" y="26.3">2</text>
<text x="30.2" y="24">3</text>
<text x="30.4" y="30">3</text>
<text x="32.8" y="27">2</text>
<text x="32.8" y="24.6">3</text>
<text x="36" y="26">1</text>
<text x="38.5" y="25.3">1</text>
<text x="66.5" y="27.4">3</text>
<text x="30.4" y="32.3">2</text>
<text x="32.9" y="33">2</text>
<text x="32.9" y="30.6">3</text>
<text x="36.2" y="32">1</text>
<text x="38.7" y="31.3">1</text>
<text x="59.1" y="30.8">2</text>
<text x="80.8" y="33.4">2</text>
<text x="87" y="33.4">1</text>
<text x="30.9" y="40">3</text>
<text x="30.9" y="38.2">4</text>
<text x="33.4" y="40.7">3</text>
<text x="33.4" y="38.9">4</text>
<text x="36.7" y="41">1</text>
<text x="39.2" y="40.3">1</text>
<text x="57.3" y="36.8" transform="rotate(-90 57.3 36.8)">18</text>
<text x="59.9" y="36.8" transform="rotate(-90 59.9 36.8)">17</text>
<text x="60.5" y="41.1" transform="rotate(-90 60.5 41.1)">VCP</text>
<text x="64.3" y="39.6">VS</text>
<text x="64.3" y="40.9">VS</text>
<text x="67.8" y="38.9">9</text>
<text x="67.8" y="40.3">12</text>
<text x="67.8" y="41.6">16</text>
<text x="173.2" y="40.6">4</text>
<text x="175.7" y="41.3">IN-</text>
<text x="180" y="41.3">IN+</text>
<text x="183.7" y="40.6">3</text>
<text x="219.9" y="40.5">4</text>
<text x="222.5" y="41.2">IN-</text>
<text x="226.7" y="41.2">IN+</text>
<text x="230.5" y="40.5">3</text>
<text x="30.9" y="42.4">2</text>
<text x="31.8" y="47.8">3</text>
<text x="33.4" y="43.1">2</text>
<text x="51.4" y="45.5">14</text>
<text x="51.9" y="42.9">7</text>
<text x="51.9" y="44.2">4</text>
<text x="54.5" y="43.5">IN1</text>
<text x="54.5" y="44.8">IN2</text>
<text x="54.5" y="46.1">IN3</text>
<text x="58" y="42.8" transform="rotate(-90 58 42.8)">VBOOT</text>
<text x="62.9" y="42.2">VREF</text>
<text x="62.9" y="44.8">OUT1</text>
<text x="62.9" y="46.1">OUT2</text>
<text x="62.9" y="47.5">OUT3</text>
<text x="67.8" y="44.2">6</text>
<text x="67.8" y="45.5">5</text>
<text x="67.8" y="46.8">15</text>
<text x="173.2" y="43.2">5</text>
<text x="173.2" y="45.8">6</text>
<text x="175.7" y="43.9">REF</text>
<text x="175.7" y="46.5">VS</text>
<text x="179.4" y="43.9">GND</text>
<text x="179.5" y="46.5">OUT</text>
<text x="183.7" y="45.8">1</text>
<text x="183.7" y="43.2">2</text>
<text x="219.9" y="43.1">5</text>
<text x="219.9" y="45.8">6</text>
<text x="222.5" y="43.8">REF</text>
<text x="222.5" y="46.4">VS</text>
<text x="226.1" y="43.8">GND</text>
<text x="226.2" y="46.4">OUT</text>
<text x="230.5" y="45.8">1</text>
<text x="230.5" y="43.1">2</text>
<text x="31.8" y="50.2">2</text>
<text x="34.4" y="50.8">2</text>
<text x="34.4" y="48.5">3</text>
<text x="37.6" y="49.8">1</text>
<text x="40.2" y="49.1">1</text>
<text x="51.4" y="50.8">13</text>
<text x="51.9" y="48.1">8</text>
<text x="51.9" y="49.4">3</text>
<text x="51.9" y="53.4">2</text>
<text x="54.5" y="48.8">EN1</text>
<text x="54.5" y="50.1">EN2</text>
<text x="54.5" y="51.4">EN3</text>
<text x="51.4" y="54.7">19</text>
<text x="54.5" y="54">SENSE1</text>
<text x="54.5" y="55.3">SENSE2</text>
<text x="63.4" y="59.3">GND</text>
<text x="67.8" y="58.6">1</text>
<text x="67.8" y="59.9">10</text>
<text x="63.4" y="60.6">GND</text>
<text x="63.4" y="61.9">GND</text>
<text x="63.4" y="63.2">GND</text>
<text x="64.4" y="64.6">EP</text>
<text x="64.4" y="65.9">EP</text>
<text x="67.8" y="61.3">11</text>
<text x="67.8" y="62.6">20</text>
<text x="67.8" y="63.9">21</text>
<text x="67.8" y="65.2">22</text>
<text x="64.4" y="67.2">EP</text>
<text x="67.8" y="66.5">23</text>
<text x="160.5" y="83.7">4</text>
<text x="160.5" y="87.9">2</text>
<text x="160.5" y="85.6">3</text>
<text x="163.1" y="88.6">2</text>
<text x="163.1" y="86.2">3</text>
<text x="163.1" y="84.4">4</text>
<text x="166.3" y="86.5">1</text>
<text x="168.9" y="85.8">1</text>
<text x="233.1" y="88.1">2</text>
<text x="233.1" y="85.8">3</text>
<text x="235.6" y="88.8">2</text>
<text x="235.6" y="86.4">3</text>
<text x="238.8" y="87.8">1</text>
<text x="241.4" y="87.1">1</text>
<text x="160.5" y="95.3">3</text>
<text x="163.1" y="96">3</text>
<text x="233.6" y="93.8">3</text>
<text x="236.2" y="94.4">3</text>
<text x="239.4" y="95.7">1</text>
<text x="241.9" y="95.1">1</text>
<text x="160.5" y="97.7">2</text>
<text x="163.1" y="98.3">2</text>
<text x="166.3" y="97.3">1</text>
<text x="168.9" y="96.6">1</text>
<text x="233.6" y="96.1">2</text>
<text x="236.2" y="96.8">2</text>
<text x="29.3" y="105.2">1</text>
<text x="31.9" y="105.8">1</text>
<text x="34.1" y="105.8">2</text>
<text x="36.6" y="105.2">2</text>
<text x="42.9" y="105.2">1</text>
<text x="45.4" y="105.8">IN</text>
<text x="49.7" y="107.6" transform="rotate(-90 49.7 107.6)">GND</text>
<text x="51.1" y="105.8">OUT</text>
<text x="55.4" y="105.2">3</text>
<text x="160.8" y="107.1">3</text>
<text x="160.8" y="105.2">4</text>
<text x="163.4" y="107.7">3</text>
<text x="163.4" y="105.9">4</text>
<text x="166.5" y="108">1</text>
<text x="169.1" y="107.4">1</text>
<text x="234.1" y="104.4">2</text>
<text x="234.1" y="102">3</text>
<text x="236.7" y="105">2</text>
<text x="236.7" y="102.7">3</text>
<text x="239.9" y="104">1</text>
<text x="242.4" y="103.3">1</text>
<text x="49.1" y="110.1" transform="rotate(-90 49.1 110.1)">2</text>
<text x="160.8" y="109.4">2</text>
<text x="163.4" y="110.1">2</text>
<text x="200.7" y="141.6">1</text>
<text x="203.3" y="142.2">1</text>
<text x="205.4" y="142.2">2</text>
<text x="208" y="141.6">2</text>
<text x="257.8" y="138.2">1</text>
<text x="260.4" y="138.9">1</text>
<text x="262.6" y="138.9">2</text>
<text x="265.1" y="138.2">2</text>
<text x="54.4" y="171">1</text>
<text x="54.4" y="172.3">2</text>
<text x="54.4" y="173.7">3</text>
<text x="54.4" y="175">4</text>
<text x="54.4" y="176.3">5</text>
<text x="54.4" y="177.5">6</text>
<text x="54.4" y="178.9">7</text>
<text x="72.2" y="177.1">10</text>
<text x="72.8" y="179.7">8</text>
<text x="72.8" y="178.4">9</text>
<text x="27.5" y="185.8">3</text>
<text x="27.5" y="184.5">4</text>
<text x="27.5" y="183.2">5</text>
<text x="54.4" y="180.2">8</text>
<text x="72.8" y="185">4</text>
<text x="72.8" y="183.6">5</text>
<text x="72.8" y="182.3">6</text>
<text x="72.8" y="181">7</text>
<text x="107.6" y="182.4">1</text>
<text x="107.6" y="183.7">2</text>
<text x="107.6" y="185">3</text>
<text x="127.6" y="182.8">1</text>
<text x="127.6" y="184.1">2</text>
<text x="127.6" y="185.4">3</text>
<text x="147.9" y="185.9">2</text>
<text x="150.4" y="185.3">2</text>
<text x="185" y="185.8">1</text>
<text x="27.5" y="188.4">1</text>
<text x="27.5" y="187.1">2</text>
<text x="72.8" y="188.9">1</text>
<text x="72.8" y="187.6">2</text>
<text x="72.8" y="186.3">3</text>
<text x="107.6" y="186.3">4</text>
<text x="107.6" y="187.6">5</text>
<text x="107.6" y="188.9">6</text>
<text x="127.6" y="186.7">4</text>
<text x="127.6" y="188">5</text>
<text x="127.6" y="189.3">6</text>
<text x="127.6" y="190.6">7</text>
<text x="127.6" y="191.9">8</text>
<text x="147.9" y="187.4">1</text>
<text x="150.4" y="186.7">1</text>
<text x="185" y="187.3">2</text>
<text x="185" y="188.8">3</text>
<text x="187.6" y="186.5">1</text>
<text x="187.6" y="187.9">2</text>
<text x="187.6" y="189.5">3</text>
<text x="245.6" y="194.6">Title</text>
<text x="245.6" y="198.5">Size</text>
<text x="245.6" y="202.4">Date:</text>
<text x="245.6" y="203.8">File:</text>
<text x="246.3" y="200.5">A2</text>
<text x="251.5" y="202.4">2023/3/29</text>
<text x="251.5" y="203.8">D:\PCB\..\MKS SimpleFOCShield V2.0.4_L_001.SchDoc</text>
<text x="252.2" y="198.5">Number</text>
<text x="271.8" y="202.4">Sheet</text>
<text x="271.8" y="203.8">Drawn By:</text>
<text x="278" y="202.4">of</text>
<text x="278.4" y="198.5">Revision</text>
</g>
<g font-size="1.2" fill="#800000">
<text x="72.9" y="18">VCC</text>
<text x="23.8" y="27">pin3</text>
<text x="23.8" y="24.6">pin5</text>
<text x="89.7" y="29.9">GND</text>
<text x="24" y="30.6">pin10</text>
<text x="24" y="33">pin9</text>
<text x="162.1" y="33">PH_B_CS</text>
<text x="191" y="33">PH_B</text>
<text x="210.9" y="32.7">PH_A</text>
<text x="237.6" y="32.7">PH_A_CS</text>
<text x="22.9" y="38.9">pin13</text>
<text x="23.1" y="40.8">pin6</text>
<text x="89.4" y="38.1">GND</text>
<text x="23.1" y="42.8">pin11</text>
<text x="70.7" y="44.8">PH_A_CS</text>
<text x="70.7" y="46.1">PH_B_CS</text>
<text x="73" y="47.5">PH_C</text>
<text x="90.2" y="47.1">GND</text>
<text x="163.4" y="46.5">INA_VCC</text>
<text x="164.3" y="43.9">GND</text>
<text x="189" y="46.5">C2_OUT</text>
<text x="191.1" y="43.9">GND</text>
<text x="204" y="47.7">INA_VCC</text>
<text x="204.6" y="42.8">GND</text>
<text x="236.9" y="46.4">C1_OUT</text>
<text x="237.6" y="43.8">GND</text>
<text x="25.4" y="50.8">pin7</text>
<text x="25.4" y="48.5">pin8</text>
<text x="46.4" y="57.8">GND</text>
<text x="42" y="60.5">GND</text>
<text x="70.5" y="73.1">GND</text>
<text x="154.1" y="88.6">pin4</text>
<text x="154.1" y="86.2">pin13</text>
<text x="154.1" y="84.4">pin11</text>
<text x="173.4" y="86.5">ENC_I</text>
<text x="227.6" y="86">+5</text>
<text x="229.7" y="84.5">3.3V</text>
<text x="245.3" y="87.8">INA_VCC</text>
<text x="154.1" y="96">pin2</text>
<text x="227.2" y="94.4">pinA0</text>
<text x="248" y="95.8">C1_OUT</text>
<text x="23.8" y="101.3">VCC</text>
<text x="154.1" y="98.3">pinA4</text>
<text x="173.1" y="97.3">ENC_B</text>
<text x="227.2" y="96.8">pinA1</text>
<text x="69.2" y="105.8">VIN</text>
<text x="154.4" y="105.9">pin3</text>
<text x="154.4" y="107.7">pinA5</text>
<text x="175.9" y="107.9">ENC_A</text>
<text x="227.7" y="102.7">pinA2</text>
<text x="227.7" y="105">pinA3</text>
<text x="248" y="104">C2_OUT</text>
<text x="154.4" y="110.1">pin12</text>
<text x="48.2" y="120.7">GND</text>
<text x="176.6" y="136.3">ENC_I</text>
<text x="271.7" y="136.9">+5</text>
<text x="23.6" y="142.4">VCC</text>
<text x="177" y="142.2">ENC_A</text>
<text x="215.2" y="138.2">+5</text>
<text x="234.2" y="138.9">SDA</text>
<text x="176.4" y="148.1">ENC_B</text>
<text x="234.2" y="144">SCL</text>
<text x="42.8" y="150">GND</text>
<text x="39.3" y="166.4">3.3V</text>
<text x="35.5" y="172.4">+5</text>
<text x="80.5" y="178.4">pin9</text>
<text x="80.5" y="179.7">pin10</text>
<text x="80.5" y="177.1">pin8</text>
<text x="38.2" y="182.9">GND</text>
<text x="47.2" y="180.2">VIN</text>
<text x="80.2" y="183.5">pin13</text>
<text x="80.5" y="181">pin11</text>
<text x="80.5" y="182.2">pin12</text>
<text x="91.6" y="181.7">pinA0</text>
<text x="91.6" y="183.6">pinA1</text>
<text x="91.6" y="185.4">pinA2</text>
<text x="117.6" y="183.6">pin6</text>
<text x="117.7" y="185.4">pin5</text>
<text x="117.7" y="182">pin7</text>
<text x="154.8" y="184">VCC</text>
<text x="41.3" y="190.1">GND</text>
<text x="81.6" y="189.7">GND</text>
<text x="91.6" y="187.2">pinA3</text>
<text x="91.6" y="189.2">pinA4</text>
<text x="91.6" y="191.1">pinA5</text>
<text x="117.8" y="188.5">pin3</text>
<text x="117.8" y="190.2">pin2</text>
<text x="117.8" y="186.9">pin4</text>
<text x="174.8" y="186.4">PH_A</text>
<text x="174.8" y="188.7">PH_B</text>
<text x="174.8" y="191.1">PH_C</text>
<text x="39.5" y="196.2">ENC_A</text>
<text x="40" y="194.2">ENC_B</text>
<text x="40" y="192.1">ENC_I</text>
<text x="78.5" y="193.9" transform="rotate(-90 78.5 193.9)">SCL</text>
<text x="80.6" y="194.1" transform="rotate(-90 80.6 194.1)">SDA</text>
<text x="152.7" y="192.1">GND</text>
</g>
<g font-size="1.2" fill="#f00">
<text x="168.9" y="29.7">Mot</text>
<text x="186.9" y="29.7">Mot</text>
<text x="215.9" y="29.5">Mot</text>
<text x="233.7" y="29.5">Mot</text>
<text x="169.7" y="31.4">i</text>
<text x="187.8" y="31.4">i</text>
<text x="216.7" y="31.2">i</text>
<text x="234.5" y="31.2">i</text>
<text x="69.5" y="50.8">Mot</text>
<text x="70.3" y="49">i</text>
</g>
</svg>
